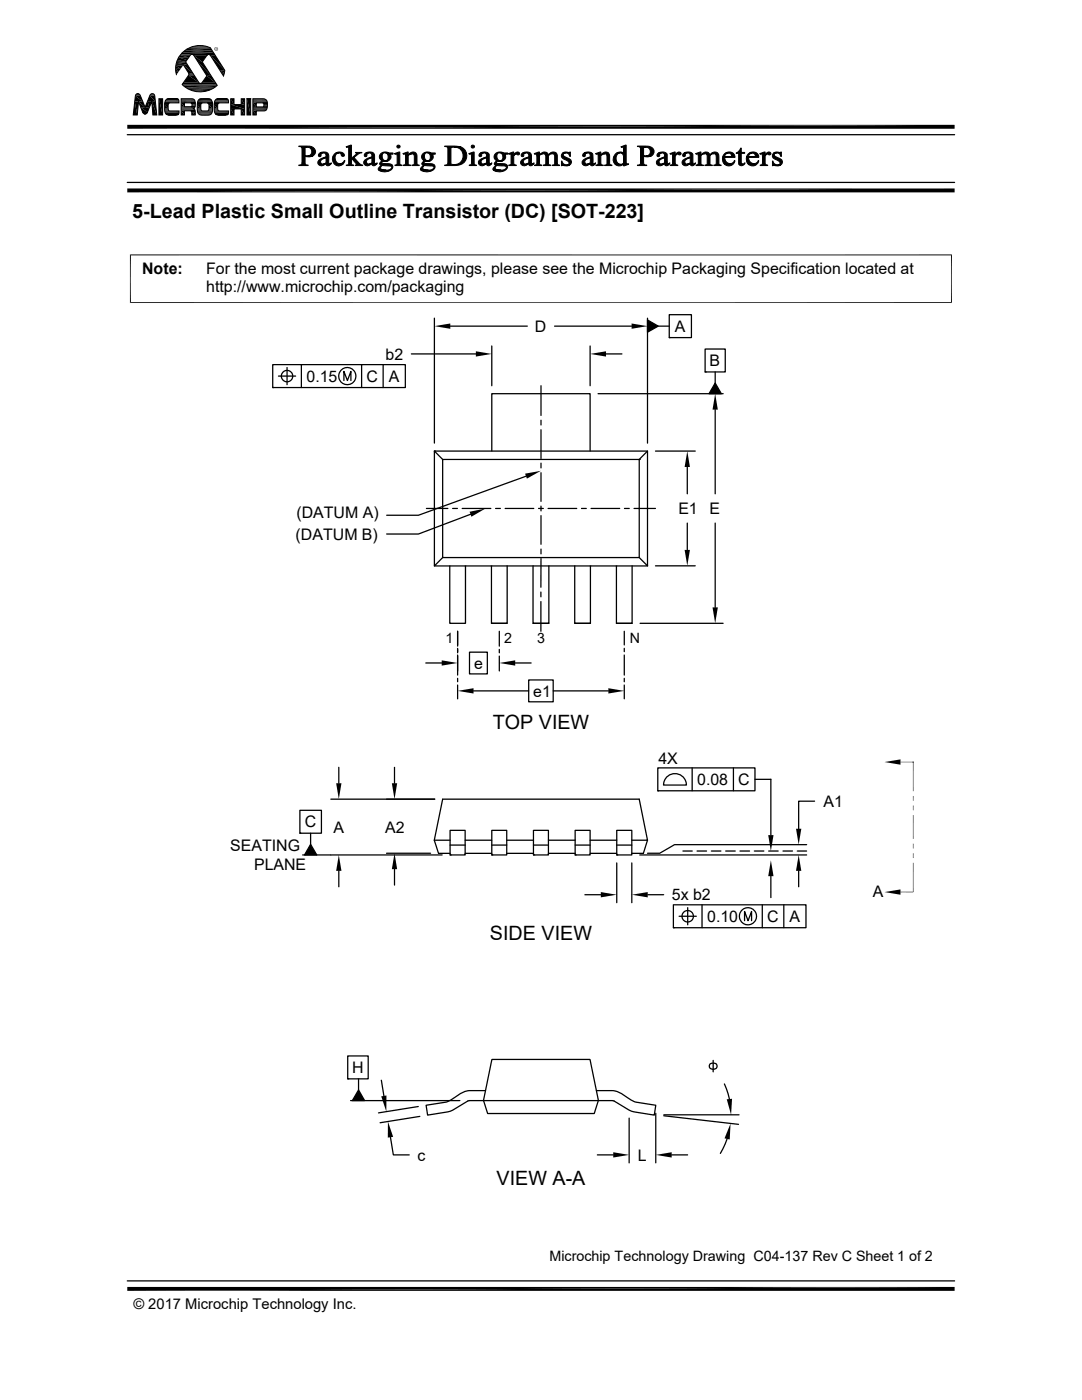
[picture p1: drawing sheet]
<svg xmlns="http://www.w3.org/2000/svg" width="216mm" height="279mm" viewBox="0 0 216 279" stroke-linecap="round" stroke-linejoin="round" font-family="sans-serif">
<g fill="none" stroke="#000" stroke-width=".25">
<path d="M25.4 36.4h165.1M25.4 26.9h165.1M54.4 72.8h26.5v4.5h-26.5zM54.4 77.3h.1M55.6 75.1h3.4M57.3 73.3v3.5M60.1 72.8v4.5M68.6 75.9v-1.8l.7 1.8 .7-1.8v1.8M72.2 72.8v4.5M76.5 72.8v4.5M82.1 70.6h12.9M86.7 63.5v24.9"/>
<path d="M89.9 65.1h15.3M98.1 69v8M107.9 77v5.9M110.7 65.1h15.3M117.8 69v8M119.3 78.6h25M120.9 70.6h3.2M129.2 63.9l2.1 1.2-2.1 1.2zM129.2 63.5v24.9M131.3 65.1h2.2M133.5 62.8h4.5v4.6h-4.5zM133.5 67.4h.1"/>
<path d="M140.7 69.7h4v4.5h-4zM140.7 74.2h.1M142.7 76.5l1.2 2.1h-2.4zM142.7 74.2v2.3M86.7 90l1.6 1.7M86.7 90h42.5v22.9h-42.5zM86.7 90h.1M88.3 91.7h39.3v19.6h-39.3zM98.1 90v-11.4h19.7v11.4M105 95l-21.5 7.8h-6.3M107.9 83.9v.9M107.9 85.8v5.7"/>
<path d="M107.9 92.4v1M107.9 94.3v5.8M127.6 91.7h.1M129.2 90l-1.6 1.7M130.8 90h7.9M137.1 93.2v5.4M142.7 81.7v16.9M85.1 101.5h4.3M88.3 111.3l-1.6 1.6M89.7 112.9v11.5h3.2v-11.5M90.3 101.5h1M92.2 101.5h5.7"/>
<path d="M93.9 102.6l-10.4 4h-6.3M98.1 112.9v11.5h3.1v-11.5M98.9 101.5h.9M100.8 101.5h5.7M106.4 112.9v11.5h3.1v-11.5M107.5 101.5h.9M107.9 118.2v.9M107.9 101v1M107.9 102.9v5.7M107.9 109.6v.9M107.9 111.5v5.7M109.4 101.5h5.7"/>
<path d="M114.7 112.9v11.5h3.1v-11.5M116 101.5h1M117.9 101.5h5.8M123 112.9v11.5h3.1v-11.5M124.6 101.5h1M126.5 101.5h4.3M127.6 111.3l1.6 1.6M130.8 112.9h7.9M137.1 104.4v5.3M142.7 104.4v16.8M85 132.3h3.1M91.3 126v2.9"/>
<path d="M91.3 129.4v.9M91.3 130.7v4M91.3 135.4v.7M91.3 136.7v2.8M93.7 130.2h3.5v4.3h-3.5zM94.5 137.9h11M98.1 124.4h3.1M99.6 126v2.9M99.6 129.6v.7M99.6 130.9v3M102.8 132.3h3.2M105.5 135.7h4.9v4.4h-4.9z"/>
<path d="M106.4 124.4h3.1M107.9 120.1v5.9M110.4 137.9h11M114.7 124.4h3.1M123 124.4h3.1M124.6 126v2.7M124.6 129.4v.6M124.6 130.7v4M124.6 135.4v.7M124.6 136.7v2.8M127.7 124.4h16.6M66 159.5h20.7"/>
<path d="M67.6 153.1v3.2M78.7 153.1v3.2M131.3 153.2h19.3v4.6h-19.3zM131.3 157.8h.1M133.2 155a2.29 2.29 0 0 1 2.4-.4 2.29 2.29 0 0 1 1.4 2.1h-4.6l.3-1.2zM138.1 153.2v4.6M146.3 153.2v4.6M150.6 155.5h3.2v11.2M162.5 159.9h-3.1v5.5M59.8 161.7h4.3v4.6h-4.3zM59.8 166.3h.1M60.4 170.6h5.6"/>
<path d="M62 166.3v2.2M62 168.5l1.2 2.1h-2.4zM66 170.6h22.2M67.6 173.8v3.2M77.1 170.3h8.8M78.7 173.5v3.1M86.7 167.7h3.1M89.8 168.7h3M89.8 165.7h3v4.9h-3zM89.8 170.6h.1M92.8 167.7h5.3M92.8 170.3h5.3"/>
<path d="M98.1 168.7h3M98.1 165.7h3v4.9h-3zM98.1 170.6h.1M101.1 170.3h5.3M101.1 167.7h5.3M106.4 168.7h3M106.4 165.7h3v4.9h-3zM106.4 170.6h.1M109.4 167.7h5.4M109.4 170.3h5.4M114.8 168.7h3M114.8 165.7h3v4.9h-3z"/>
<path d="M114.8 170.6h.1M116.7 178.6h3.2M117.8 170.3h5.3M117.8 167.7h5.3M123.1 168.7h3M123.1 165.7h3v4.9h-3zM123.1 170.6h.1M123.1 172.2v7.9M126.1 167.7h3.1l-1.6-8.2h-39.3l-1.6 8.2 .8 2.6h2.3M126.1 172.2v7.9M127.7 170.6h33.3M129.2 167.7l-.8 2.6h-2.3"/>
<path d="M129.2 178.6h3.2M136.3 169.8h1.8M139.1 169.8h1.9M141.9 169.8h1.9M144.8 169.8h1.9M147.7 169.8h1.9M150.5 169.8h1.9M153.4 169.8h1.9M153.8 174.9v4.2M156.2 169.8h1.9M159.1 169.8h1.9M159.4 173.8v3.2"/>
<path d="M161 168.6h-26.4l-3 1.7h-2.4M134.4 180.6h26.4v4.5h-26.4zM134.4 185.1h.1M135.5 182.9h3.4M137.2 181.1v3.5M140.1 180.6v4.5M148.6 183.7v-1.8l.7 1.8 .7-1.8v1.8M152.1 180.6v4.5M156.4 180.6v4.5M69.4 210.7h4.1v4.6h-4.1zM69.4 215.3h.1M70 219.6h21.8"/>
<path d="M71.5 215.3v2.2M71.5 217.5l1.2 2.1h-2.4zM76.1 215.6l.5 3.1M96.9 217.7h-3.2a7.2 7.2 0 0 0-3.5 1.7l-1.1 .5-4.1 .7 .3 1.9 4.6-.7 3.4-2.1 .4-.1h28.5l.3 .1 3.5 2.1 4.6 .7 .3-1.9-4.1-.7-2.2-1.3a4.5 4.5 0 0 0-2.4-.9h-3.2M98.1 211.4h19.6l1.7 8.2-.8 2.6h-21.3l-.8-2.6zM141.6 212.4a.8 .8 0 0 1 1-.2 .8 .8 0 0 1 .4 .8 .8 .8 0 0 1-.9 .4 .8 .8 0 0 1-.6-.8zM142.3 211.6v2.3M144.5 216.3l1 3M77.9 227l.6 3.5h3.2M83.5 220.8l-8 1.3M83.8 222.8l-8 1.3M119.2 230.5h3.2"/>
<path d="M125.5 223.1v9M130.9 222.2v9.9M132.4 222.7l15 1.7M132.5 222.5h15M134 230.5h3.2M145.1 227.3l-1.4 2.9M25.4 255.6h165.1"/>
<circle cx="57.3" cy="75.1" r="1.14"/>
<circle cx="69.3" cy="75.1" r="1.72"/>
<circle cx="137.2" cy="182.9" r="1.14"/>
<circle cx="149.2" cy="182.9" r="1.71"/>
</g>
<g fill="none" stroke="#000" stroke-width=".2">
<path d="M27.1 18.9a.52 .52 0 0 1 .9 .1l1 2.4 .9-2.4a.5 .5 0 0 1 .5-.3 .5 .5 0 0 1 .5 .4l.4 3.8h-.8l-.2-2.7-.9 2.2a.5 .5 0 0 1-.5 .4 .5 .5 0 0 1-.4-.4l-.9-2.1-.2 2.6h-.8zM31.7 19.7h.7v3.2h-.7zM33.1 19.9h2.6M33.1 20l.5-.3h1.6l.4 .2 .1 .6-2 .1-.2 .4v.7l.1 .3 .2 .1h1.9a.62 .62 0 0 1-.1 .7 .62 .62 0 0 1-.6 .2h-1.2a.96 .96 0 0 1-.9-1.2 2.92 2.92 0 0 1 .2-1.8zM33.2 19.8h2.4M33.3 19.7h2.2M33.4 19.7h2.1M35.9 11h2.2M36 10.9h2.1M36.2 19.7h2.3a1.28 1.28 0 0 1 .2 1.9l-.1 .1 .3 .2 .1 1h-.7v-.6l-.2-.2h-1.3v.8h-.6zM36.2 19.7h2.3M36.2 19.7h2.4"/>
<path d="M36.2 19.8h2.5M36.2 19.9h2.6M36.3 16.9h7M36.4 16.9h6.9M36.4 17h6.9M36.5 16.6h3.4M36.5 16.7h6.6M36.5 16.5h3.3M36.9 17.4h6M37.5 17.7h4.9M37.8 9.5h4.2M38 9.4h3.7"/>
<path d="M38.1 10.9h.3l.3 .1 2.6 4.1-1.2 1.6-.4-.2-2.7-4.2zM38.4 10.9h3.2M38.5 9.3h2.8M38.5 11h2.9M38.7 11h2.6M38.7 18.2h2.5M38.7 9.2h2.4M39.6 19.9h2.6M39.6 20l.5-.3h1.5a.93 .93 0 0 1 .8 1.1l-.1 1.6a.79 .79 0 0 1-.9 .6 2.2 2.2 0 0 1-1.8-.2 3.5 3.5 0 0 1 0-2.8zM39.8 19.8h2.2M40.1 16.6h3M40.2 16.6h2.9"/>
<path d="M41.3 11l-.9 1.4 2.9 4.6a5.2 5.2 0 0 1-7-.1l1.4-2.2-1.1-1.7M41.3 11l.3-.1 .4 .1 2.6 4.2 .3-1.2-2.9-4.5a4.8 4.8 0 0 0-5.1 .6 4.8 4.8 0 0 0-1.7 4.8M42.8 10.9h-6.8M43 19.9h2.6M43 20l.5-.3h1.6l.4 .2 .1 .6-2 .1-.2 .4v.7l.1 .3 .2 .1h1.9a.62 .62 0 0 1-.1 .7 .62 .62 0 0 1-.6 .2h-1.2a.96 .96 0 0 1-1-1.2 2.92 2.92 0 0 1 .3-1.8zM43.1 19.8h2.4M43.2 19.7h2.2M43.3 19.7h2M46 19.7h.7v1.2h1.4v-1.2h.7v3.2h-.7v-1.2h-1.4v1.2h-.7zM49.3 19.7h.7v3.2h-.7zM49.3 19.7h.7M50.5 19.7h2.2"/>
<path d="M50.5 19.7h2.4M50.5 19.8h2.5M50.5 19.9h2.6M50.5 19.9h2.7M50.5 19.7h2.2a1.49 1.49 0 0 1 .5 2.2l-.5 .2h-1.6v.8h-.6zM32.9 20.5h2.8M32.9 22.2h2.8M32.9 22.3h2.8M32.9 20.4h2.8M32.9 20.3h2.8M32.9 22.4h2.8M32.9 22.5h2.8"/>
<path d="M32.9 20.2h2.8M33 20.1h2.7M33 22.6h2.7M33 20h2.7M33 22.7h2.7M33.1 22.7h2.6M33.1 22.8h2.6M33.2 22.8h2.4M33.3 22.9h2.3M33.4 22.9h2.1M36.2 20h2.7M36.2 20.2h2.7"/>
<path d="M36.2 21.3h2.7M36.2 21.4h2.7M36.2 21.5h2.7M36.2 21.6h2.6M36.2 21.6h2.5M36.2 21.7h2.5M36.2 21.8h2.6M36.2 21.9h2.7M36.2 22h2.7M36.2 22.1h2.7M36.8 20.5h1.3l.2 .2v.4l-.1 .2h-1.4zM39.4 20.5h3"/>
<path d="M39.4 22.2h3M39.4 20.4h3M39.4 22.3h3M39.4 22.5h2.9M39.4 20.2h3M39.5 22.6h2.8M39.5 20h2.8M39.5 22.7h2.7M39.6 22.8h2.6M39.7 22.8h2.4M39.8 22.9h2.2M40.2 20.7l.2-.2 1.1 .1 .2 .4-.1 1-.2 .1h-1.2l-.1-.4z"/>
<path d="M42.8 22.2h2.8M42.8 20.5h2.8M42.8 20.4h2.8M42.8 22.3h2.8M42.8 20.3h2.8M42.8 22.4h2.8M42.8 22.5h2.8M42.8 20.2h2.8M42.9 22.6h2.7M42.9 20.1h2.7M42.9 20h2.7M42.9 22.7h2.7"/>
<path d="M43 22.7h2.6M43 22.8h2.6M43.1 22.8h2.4M43.2 22.9h2.2M43.3 22.9h2M50.5 20h2.7M50.5 20.2h2.8M50.5 20.4h2.8M50.5 20.5h2.8M50.5 21.4h2.8M50.5 21.7h2.8M50.5 21.8h2.8"/>
<path d="M50.5 21.9h2.7M50.5 22h2.6M51.1 20.5h1.4a.56 .56 0 0 1 0 .8h-1.4zM53 22.1h-2.5M26 50.8v9.7M189.9 50.8v9.7M189.9 50.9h-164M25.9 60.4h164M179.7 152.1h2.6M182.2 152.1v5.8M182.2 172.2v5.8h-2.5M182.2 162.7v4.7"/>
</g>
<g fill="#000" stroke="#000" stroke-width=".2">
<path d="M80.4 30.6l.3 .1zM118.9 30.6l.2 .1zM123.9 29.3h.3zM151.6 30.6l.3 .1z"/>
<path d="M60.2 29.4h1.1h-.4v1.7h1.5l-1.5 .1v1.6l.6 .2h-1.9v-.1a.5 .5 0 0 0 .7-.6z" fill-rule="evenodd"/>
<path d="M59.6 29.1h1.6a1.26 1.26 0 0 1 1.3 .4 1.26 1.26 0 0 1 .3 1.3l-.4 .3h-1a.87 .87 0 0 0 .8-.9 .87 .87 0 0 0-.9-.8h-1.1z" fill-rule="evenodd"/>
<path d="M60.9 31.2h1.3z" fill-rule="evenodd"/>
<path d="M63.6 30.7l.3-.2h.6l-.4 .2a.36 .36 0 0 1-.1 .4 .36 .36 0 0 1-.3 .1l-.2-.1z" fill-rule="evenodd"/>
<path d="M63.5 32.1a1.65 1.65 0 0 1 1.6-.6 1.09 1.09 0 0 0-1.1 .9l.3 .3 .6 .1a.83 .83 0 0 1-.9 .3 .83 .83 0 0 1-.6-.7z" fill-rule="evenodd"/>
<path d="M63.9 30.5l.2-.1a1.3 1.3 0 0 1 1.5 .4l.1 1.9 .3 .1a.51 .51 0 0 1-.5 .3 .51 .51 0 0 1-.4-.3v-.1l-.3-.1 .3-.1v-1h-.5l.5-.3a.56 .56 0 0 0-.6-.7z" fill-rule="evenodd"/>
<path d="M64.4 32.8l.7-.1z" fill-rule="evenodd"/>
<path d="M65.7 32.7l.4-.2-.1 .3z" fill-rule="evenodd"/>
<path d="M67 30.6l.6-.1a1.1 1.1 0 0 0-.7 1.2 1.1 1.1 0 0 0 .9 1h.7a1.33 1.33 0 0 1-2-.2 1.33 1.33 0 0 1 .5-1.9z" fill-rule="evenodd"/>
<path d="M67.1 30.5a1.26 1.26 0 0 1 1.6 .4v.2a.46 .46 0 0 1-.5 0 .46 .46 0 0 1-.2-.5z" fill-rule="evenodd"/>
<path d="M67.8 32.7a.93 .93 0 0 0 .9-.7l.1 .2-.3 .5z" fill-rule="evenodd"/>
<path d="M69.1 29.3h.2z" fill-rule="evenodd"/>
<path d="M69.1 29.3l1-.3v3.7l.5 .3h-1.5l.3-.1 .2-.3v-3l-.1-.2z" fill-rule="evenodd"/>
<path d="M70.9 30.4h1.3l-.7 .4-.9 .6 1.2 1.3 .6 .3h-1.5l.2-.3-1-1.1 1-.8v-.3z" fill-rule="evenodd"/>
<path d="M72.8 30.7l.2-.2h.7h-.2a.46 .46 0 0 0-.3 .6l-.2 .2a.32 .32 0 0 1-.3-.2 .32 .32 0 0 1 .1-.4z" fill-rule="evenodd"/>
<path d="M72.7 32.1a1.64 1.64 0 0 1 1.5-.6 1.06 1.06 0 0 0-1.1 .9l.4 .3 .6 .1a.84 .84 0 0 1-.9 .3 .84 .84 0 0 1-.6-.7z" fill-rule="evenodd"/>
<path d="M73 30.5l.2-.1a1.31 1.31 0 0 1 1.5 .4l.1 1.9 .3 .1a.48 .48 0 0 1-.5 .3 .48 .48 0 0 1-.4-.4l-.2-.1 .2-.1v-1h-.5l.5-.3a.54 .54 0 0 0-.5-.7z" fill-rule="evenodd"/>
<path d="M73.6 32.8l.6-.1z" fill-rule="evenodd"/>
<path d="M74.9 32.7l.3-.2-.1 .3z" fill-rule="evenodd"/>
<path d="M75.7 33.3l.5-.3-.3 .5a.93 .93 0 0 0 1.1 .5h-1.4a.42 .42 0 0 1 .1-.7z" fill-rule="evenodd"/>
<path d="M76 30.6l.8-.3 .7 .2h-.7a.83 .83 0 0 0-.5 .8 .83 .83 0 0 0 .5 .7h.7l-1.1 .1-.2 .3 .4 .2a2.38 2.38 0 0 1 1.7 .4l.1 .4a1.97 1.97 0 0 1-2.8 .6h1.4a.8 .8 0 0 0 1.1-.7l-.3-.2-1.7-.1a.48 .48 0 0 1-.3-.5 .48 .48 0 0 1 .5-.4 .85 .85 0 0 1-.3-1.5z" fill-rule="evenodd"/>
<path d="M76.4 32.1h1z" fill-rule="evenodd"/>
<path d="M76.8 30.5h1.6v.3h-.5a.81 .81 0 0 1-.4 1.2h-.6a.82 .82 0 0 0 .5-.8 .82 .82 0 0 0-.6-.7z" fill-rule="evenodd"/>
<path d="M78.7 30.6l.3 .1z" fill-rule="evenodd"/>
<path d="M78.7 30.6l1.1-.3v2.1a.37 .37 0 0 0 .4 .5v.1h-1.4l.4-.3v-1.6l-.1-.3z" fill-rule="evenodd"/>
<path d="M80.4 30.6l1-.3v.6h-.5z" fill-rule="evenodd"/>
<path d="M80.9 30.9l1.3-.2-.8 .4 .1 1.6 .4 .3h-1.4l.4-.3z" fill-rule="evenodd"/>
<path d="M81.7 30.7a.84 .84 0 0 1 .9-.4 .84 .84 0 0 1 .6 .8v1.6l.5 .3h-1.5l.3-.1 .2-.3-.1-1.6-.3-.3z" fill-rule="evenodd"/>
<path d="M84.1 33.3l.5-.3-.2 .5a.93 .93 0 0 0 1 .5h-1.4a.42 .42 0 0 1 .1-.7z" fill-rule="evenodd"/>
<path d="M84.4 30.6l.9-.3 .6 .2h-.7a.83 .83 0 0 0-.5 .8 .83 .83 0 0 0 .5 .7h.7l-1.1 .1-.2 .3 .5 .2a2.38 2.38 0 0 1 1.6 .4l.1 .4a1.97 1.97 0 0 1-2.8 .6h1.4a.8 .8 0 0 0 1.2-.7l-.4-.2-1.7-.1a.48 .48 0 0 1-.3-.5 .48 .48 0 0 1 .5-.4 .85 .85 0 0 1-.3-1.5z" fill-rule="evenodd"/>
<path d="M84.8 32.1h1z" fill-rule="evenodd"/>
<path d="M85.2 30.5h1.6v.3h-.5a.81 .81 0 0 1-.4 1.2h-.6a.82 .82 0 0 0 .6-.8 .82 .82 0 0 0-.7-.7z" fill-rule="evenodd"/>
<path d="M88.7 29.1h2l1.3 .3-2 .1v3.2l1.9 .1-.9 .2h-2.3l.6-.2v-.2l.1-2.9a.46 .46 0 0 0-.7-.4z" fill-rule="evenodd"/>
<path d="M90.7 29.4h1.3a1.86 1.86 0 0 1 1.2 1.7 1.86 1.86 0 0 1-1.3 1.7h-1.2a1.73 1.73 0 0 0 1.7-1.7 1.73 1.73 0 0 0-1.7-1.7z" fill-rule="evenodd"/>
<path d="M93.6 30.6l.3 .1z" fill-rule="evenodd"/>
<path d="M93.6 30.6l1-.3v2.1a.36 .36 0 0 0 .1 .4 .36 .36 0 0 0 .4 .1v.1h-1.5v-.1a.38 .38 0 0 0 .5-.5v-1.5l-.1-.1z" fill-rule="evenodd"/>
<path d="M95.7 30.7l.2-.2h.6h-.1a.43 .43 0 0 0-.3 .6l-.2 .2a.32 .32 0 0 1-.3-.2 .32 .32 0 0 1 .1-.4z" fill-rule="evenodd"/>
<path d="M95.7 31.9l.9-.4h.5a1.08 1.08 0 0 0-1.1 .9l.4 .3 .5 .1a.79 .79 0 0 1-.9 .2 .79 .79 0 0 1-.5-.9z" fill-rule="evenodd"/>
<path d="M95.9 30.5a1.28 1.28 0 0 1 1.7 .4v1.7l.4 .2a.48 .48 0 0 1-.5 .3 .48 .48 0 0 1-.4-.4l-.2-.1 .2-.1v-1h-.5l.5-.2-.1-.6z" fill-rule="evenodd"/>
<path d="M96.5 32.8l.6-.1z" fill-rule="evenodd"/>
<path d="M97.8 32.7l.3-.2-.1 .3z" fill-rule="evenodd"/>
<path d="M98.6 33.3l.5-.3-.3 .5a.94 .94 0 0 0 1.1 .5h-1.4a.42 .42 0 0 1 .1-.7z" fill-rule="evenodd"/>
<path d="M98.9 30.6a1.47 1.47 0 0 1 1.5-.1h-.7a.81 .81 0 0 0-.6 .8 .81 .81 0 0 0 .7 .7h.6l-1.1 .1-.2 .5 1.7 .1a.6 .6 0 0 1 .5 .7 2.05 2.05 0 0 1-2.8 .6 4.5 4.5 0 0 0 2.3-.3l.2-.4-.2-.2h-1.3a.55 .55 0 0 1-.8-.6l.4-.4a.85 .85 0 0 1-.2-1.5z" fill-rule="evenodd"/>
<path d="M99.3 32.1h1z" fill-rule="evenodd"/>
<path d="M99.7 30.5h1.6v.3h-.6a.83 .83 0 0 1-.3 1.2h-.6h.1a.84 .84 0 0 0 .4-.8 .84 .84 0 0 0-.6-.7z" fill-rule="evenodd"/>
<path d="M101.5 30.6l.2 .1z" fill-rule="evenodd"/>
<path d="M101.5 30.6l1-.3v.6h.2l-.2 .3v1.5l.5 .3h-1.5l.5-.3v-1.7l-.1-.2z" fill-rule="evenodd"/>
<path d="M102.7 30.7h.2l-.4 .2z" fill-rule="evenodd"/>
<path d="M102.7 30.7a.49 .49 0 0 1 .5-.4 .49 .49 0 0 1 .5 .5 .49 .49 0 0 1-.8-.1z" fill-rule="evenodd"/>
<path d="M104.1 30.7l.3-.2h.6h-.2a.46 .46 0 0 0-.3 .6l-.1 .2a.32 .32 0 0 1-.4-.2 .32 .32 0 0 1 .1-.4z" fill-rule="evenodd"/>
<path d="M104 32.1a1.64 1.64 0 0 1 1.5-.6 1.06 1.06 0 0 0-1.1 .9l.4 .3 .6 .1a.84 .84 0 0 1-.9 .3 .84 .84 0 0 1-.6-.7z" fill-rule="evenodd"/>
<path d="M104.4 30.5l.1-.1a1.31 1.31 0 0 1 1.5 .4l.1 1.9 .3 .1a.48 .48 0 0 1-.5 .3 .48 .48 0 0 1-.4-.4l-.2-.1 .2-.1v-1h-.4l.4-.3a.54 .54 0 0 0-.5-.7z" fill-rule="evenodd"/>
<path d="M104.9 32.8l.6-.1z" fill-rule="evenodd"/>
<path d="M106.2 32.7l.4-.2-.2 .3z" fill-rule="evenodd"/>
<path d="M106.6 30.6l.3 .1z" fill-rule="evenodd"/>
<path d="M106.6 30.6l1.1-.3v.6h-.6l-.1-.1z" fill-rule="evenodd"/>
<path d="M107.1 30.9l1.3-.2-.7 .3v1.7l.4 .3h-1.4l.4-.3z" fill-rule="evenodd"/>
<path d="M107.9 30.7a.86 .86 0 0 1 1.5 .2h.2l-.2 .1 .1 1.7 .4 .3h-1.5l.5-.3v-1.5l-.2-.4z" fill-rule="evenodd"/>
<path d="M109.5 30.8l.2-.2 .5 .1-.6 .2h-.2z" fill-rule="evenodd"/>
<path d="M109.7 30.6a.85 .85 0 0 1 .9-.2 .85 .85 0 0 1 .6 .7v1.3a.37 .37 0 0 0 .5 .5v.1h-1.5l.5-.3v-1.5a.45 .45 0 0 0-.5-.5z" fill-rule="evenodd"/>
<path d="M112 32.1a1.36 1.36 0 0 0 1.6 .9l-1.6 .1z" fill-rule="evenodd"/>
<path d="M112.2 30.7l.2-.2h.5a.39 .39 0 0 0-.5 .2 .39 .39 0 0 0 .2 .5l.8 .4a.73 .73 0 0 1 .6 .6 .73 .73 0 0 1-.4 .8h-.5l.4-.4a1.73 1.73 0 0 0-1.1-.9l-.4-.5z" fill-rule="evenodd"/>
<path d="M112.4 30.5l.4-.2 .8 .1z" fill-rule="evenodd"/>
<path d="M112.2 33h1.4l-.5 .1z" fill-rule="evenodd"/>
<path d="M112.4 30.5l1.4-.2v.9l-.2-.1a.7 .7 0 0 0-.7-.6z" fill-rule="evenodd"/>
<path d="M116.5 30.6l.1-.1h.6l-.4 .2a.36 .36 0 0 1 0 .4 .36 .36 0 0 1-.4 .1l-.1-.2z" fill-rule="evenodd"/>
<path d="M116.5 31.8l.8-.3h.5a1.09 1.09 0 0 0-1.1 .9l.3 .3 .6 .1a.89 .89 0 0 1-1.5-.2l.1-.4z" fill-rule="evenodd"/>
<path d="M116.6 30.5l.2-.1a1.1 1.1 0 0 1 1.3 .2 1.1 1.1 0 0 1 .2 1.2v.8l.4 .2a.51 .51 0 0 1-.4 .3 .51 .51 0 0 1-.5-.3v-.1l-.2-.1 .2-.1v-1h-.5l.5-.3a.55 .55 0 0 0-.6-.7z" fill-rule="evenodd"/>
<path d="M117.1 32.8l.7-.1z" fill-rule="evenodd"/>
<path d="M118.5 32.7l.3-.2-.1 .3z" fill-rule="evenodd"/>
<path d="M118.9 30.6l1-.3v.6h-.6z" fill-rule="evenodd"/>
<path d="M119.3 30.9l1.4-.2-.8 .4v1.3a.39 .39 0 0 0 .1 .4 .39 .39 0 0 0 .4 .1v.1h-1.5l.5-.3z" fill-rule="evenodd"/>
<path d="M120.1 30.7a.84 .84 0 0 1 .9-.3 .84 .84 0 0 1 .6 .7l.1 1.6 .4 .3h-1.4l.4-.3v-1.7l-.4-.3z" fill-rule="evenodd"/>
<path d="M122.7 30.9l.4-.4h.6a1.2 1.2 0 0 0-.8 1.2 1.2 1.2 0 0 0 .9 1.1h-1a1.4 1.4 0 0 1-.1-1.9z" fill-rule="evenodd"/>
<path d="M123.1 30.5a1.12 1.12 0 0 1 1.3 .1z" fill-rule="evenodd"/>
<path d="M123.9 29.3l1-.3v3.3l.3 .4h-.8a1.19 1.19 0 0 1-1.6 .1h1l.6-.3v-1.4l-.3-.5h.3v-1v-.2z" fill-rule="evenodd"/>
<path d="M124.4 32.7h1v.1l-1 .3z" fill-rule="evenodd"/>
<path d="M127.7 29.4h1.1h-.4v1.7h1.6l-1.6 .1v1.1a.47 .47 0 0 0 .1 .5 .47 .47 0 0 0 .6 .1v.1h-1.9l.4-.1 .2-.3z" fill-rule="evenodd"/>
<path d="M127.2 29.1h1.6a1.23 1.23 0 0 1 1.3 .4 1.23 1.23 0 0 1 .2 1.3l-.3 .3h-1.1a.87 .87 0 0 0 .9-.9 .87 .87 0 0 0-1-.8h-1.1z" fill-rule="evenodd"/>
<path d="M128.4 31.2h1.4z" fill-rule="evenodd"/>
<path d="M131.2 30.7l.3-.2h.6h-.2a.42 .42 0 0 0-.3 .6l-.2 .2a.32 .32 0 0 1-.3-.2 .32 .32 0 0 1 .1-.4z" fill-rule="evenodd"/>
<path d="M131.3 31.9l.7-.4h.6a1.12 1.12 0 0 0-1.1 .9l.4 .3 .6 .1a.79 .79 0 0 1-1 .2 .79 .79 0 0 1-.5-.9z" fill-rule="evenodd"/>
<path d="M131.5 30.5a1.23 1.23 0 0 1 1.6 .4l.1 1.7 .3 .2a.48 .48 0 0 1-.5 .3 .48 .48 0 0 1-.4-.4l-.2-.1 .2-.1v-1h-.4l.4-.2-.1-.6-.4-.2z" fill-rule="evenodd"/>
<path d="M132 32.8l.6-.1z" fill-rule="evenodd"/>
<path d="M133.3 32.7l.3-.2-.1 .3z" fill-rule="evenodd"/>
<path d="M133.7 30.6l.3 .1z" fill-rule="evenodd"/>
<path d="M133.7 30.6l1-.3v.6h.2l-.2 .3 .1 1.5 .5 .3h-1.6l.5-.3v-1.8l-.1-.1z" fill-rule="evenodd"/>
<path d="M134.9 30.7h.3l-.5 .2z" fill-rule="evenodd"/>
<path d="M134.9 30.7a.48 .48 0 0 1 .5-.4 .48 .48 0 0 1 .5 .5 .47 .47 0 0 1-.7-.1z" fill-rule="evenodd"/>
<path d="M136.3 30.7l.3-.2h.6a.44 .44 0 0 0-.5 .6 .31 .31 0 0 1-.4 .1 .31 .31 0 0 1 0-.5z" fill-rule="evenodd"/>
<path d="M136.4 31.9l.7-.4h.6a1.11 1.11 0 0 0-1 .9l.3 .3 .6 .1a.79 .79 0 0 1-1 .2 .79 .79 0 0 1-.4-.9z" fill-rule="evenodd"/>
<path d="M136.6 30.5a1.23 1.23 0 0 1 1.7 .4v1.7l.4 .2a.48 .48 0 0 1-.5 .3 .48 .48 0 0 1-.5-.4l-.2-.1 .2-.1v-1h-.4l.4-.2-.1-.6z" fill-rule="evenodd"/>
<path d="M137.1 32.8l.6-.1z" fill-rule="evenodd"/>
<path d="M138.4 32.7l.4-.2-.1 .3z" fill-rule="evenodd"/>
<path d="M138.8 30.6l.3 .1z" fill-rule="evenodd"/>
<path d="M138.8 30.6l1.1-.3v.6h-.6l-.1-.1z" fill-rule="evenodd"/>
<path d="M139.3 30.9l1.3-.2-.7 .3v1.7l.5 .3h-1.5l.4-.3z" fill-rule="evenodd"/>
<path d="M140.1 30.7a.86 .86 0 0 1 1.5 .2h.2l-.2 .2 .1 1.6 .4 .3h-1.4l.4-.3v-1.8l-.4-.2z" fill-rule="evenodd"/>
<path d="M141.8 30.8l.1-.2 .5 .1-.8 .2z" fill-rule="evenodd"/>
<path d="M141.9 30.6a.85 .85 0 0 1 1-.2 .85 .85 0 0 1 .5 .8l.1 1.5 .4 .3h-1.5v-.1a.37 .37 0 0 0 .5-.4v-1.2a.52 .52 0 0 0-.5-.6z" fill-rule="evenodd"/>
<path d="M144.5 30.7l.3-.2h.6a.73 .73 0 0 0-.8 .7l-.4 .1z" fill-rule="evenodd"/>
<path d="M144.8 30.5a1.17 1.17 0 0 1 1.9 .9h-2.1a1.11 1.11 0 0 0 1.1 1.2l-1.2 .1-.3-.7v-.6v-.1l1.8-.1a.62 .62 0 0 0-.6-.7z" fill-rule="evenodd"/>
<path d="M144.5 32.7l1.2-.1a.85 .85 0 0 0 .9-.6l.1 .1a1.26 1.26 0 0 1-1 1 1.26 1.26 0 0 1-1.2-.4z" fill-rule="evenodd"/>
<path d="M147.8 29.5h.1v.9h.7v.2h-.7v1.9l.3 .2-.8 .1v-2.2l-.5-.1 .6-.4z" fill-rule="evenodd"/>
<path d="M147.4 32.8l.9-.1 .2-.2h.2l-.1 .1a.68 .68 0 0 1-1.2 .2z" fill-rule="evenodd"/>
<path d="M149.3 30.7l.3-.2h.5a.73 .73 0 0 0-.7 .7l-.4 .1z" fill-rule="evenodd"/>
<path d="M149.6 30.5l.1-.1a1.13 1.13 0 0 1 1.7 1h-2a1.1 1.1 0 0 0 1.1 1.2l-1.3 .1-.3-.7 .1-.7 1.7-.1a.66 .66 0 0 0-.6-.7z" fill-rule="evenodd"/>
<path d="M149.2 32.7l1.5-.1 .4-.2 .2-.4a1.16 1.16 0 0 1-.8 1.1 1.16 1.16 0 0 1-1.3-.4z" fill-rule="evenodd"/>
<path d="M151.6 30.6l1.1-.3v.6h.1l-.1 .3v1.5l.5 .3h-1.5l.4-.3v-1.5v-.4z" fill-rule="evenodd"/>
<path d="M152.8 30.7h.3l-.4 .2z" fill-rule="evenodd"/>
<path d="M152.9 30.6a.46 .46 0 0 1 .6-.3 .46 .46 0 0 1 .3 .5 .49 .49 0 0 1-.7-.1h-.3z" fill-rule="evenodd"/>
<path d="M154.1 32.1a1.35 1.35 0 0 0 1.6 .9l-1.6 .1z" fill-rule="evenodd"/>
<path d="M154.4 30.6l.6-.1h-.3a.35 .35 0 0 0-.2 .3 .35 .35 0 0 0 .2 .4l.8 .4a.73 .73 0 0 1 .6 .6 .73 .73 0 0 1-.4 .8h-.5l.4-.4a1.71 1.71 0 0 0-1.1-.9 .65 .65 0 0 1-.1-1.1z" fill-rule="evenodd"/>
<path d="M154.5 30.5l.4-.2 .8 .1z" fill-rule="evenodd"/>
<path d="M154.3 33h1.4l-.5 .1z" fill-rule="evenodd"/>
<path d="M154.5 30.5l1.4-.2v.9l-.2-.1a.7 .7 0 0 0-.7-.6z" fill-rule="evenodd"/>
<circle cx="79.5" cy="29.3" r=".31"/>
<circle cx="94.3" cy="29.3" r=".31"/>
</g>
<g fill="#000">
<path d="M27 19.2l1.5 1.1h-1.6zM27 19.2h1l.5 1.1zM27 19h1zM27 19l1 .2h-1zM27 19h1v.2zM27.1 18.9l.9 .1h-1zM27.1 18.9h.8l.1 .1zM27.1 18.9h.8zM27.1 18.8l.8 .1zM27.1 18.8l.2-.1 .6 .1zM27.3 18.7l.6 .1zM27.3 18.7h.4z"/>
<path d="M27.3 18.7h.3zM29.9 19.1l1.1 1.1h-1.6zM29.9 19.1h1l.1 1.1zM29.9 19l1 .1zM29.9 19h.9zM30 18.9l.8 .1h-.9zM30 18.9h.8v.1zM30 18.9h.8zM30 18.8l.8 .1zM30 18.8l.2-.1 .5 .1zM30.2 18.7l.5 .1zM30.2 18.7h.4z"/>
<path d="M30.2 18.7h.3zM31.7 19.7l.7 3.2h-.7zM31.7 19.7h.7v3.2zM33.5 19.7h1.9zM33.5 19.7h1.8zM33.6 19.7h1.7zM35 13.7l.6 .6h-.5zM35 13.7h1l-.4 .6zM35.1 13.1l.9 .6h-1zM35.1 13.1h1.4l-.5 .6zM35.1 14.3l.1 .6zM35.1 14.3h.5l-.4 .6z"/>
<path d="M35.1 13l1.4 .1h-1.4zM35.1 13h1.5l-.1 .1zM35.3 12.3l1.9 .3h-2zM35.3 12.3h1.7l.2 .3zM35.4 12l1.6 .3h-1.7zM35.4 12h1.9l-.3 .3zM35.6 11.5l1.7 .5h-1.9zM35.6 11.5h2.1l-.4 .5zM36.6 13l1.9 1.6h-.9zM36.6 13h.8l1.1 1.6zM37.6 15l2.1 1.5h-3.1zM37.6 15h1.2l.9 1.5z"/>
<path d="M37.6 14.6l1 .1h-.9zM37.6 14.6h.9l.1 .1zM37.7 14.9l1.1 .1h-1.2zM37.7 14.9h1l.1 .1zM37.7 14.7l1 .2h-1zM37.7 14.7h.9l.1 .2zM38.7 11l1.7 1.4h-.9zM38.7 11h2.6l-.9 1.4zM38.7 18.2l1.9 .1zM39.2 9.1l1.9 .1zM39.3 18.3h1.3zM39.2 9.1h1.5z"/>
<path d="M39.3 9.1h1.4zM39.5 12.4l2.6 2.7h-.8zM39.5 12.4h.9l1.7 2.7zM39.9 19.7h1.9zM40 19.7h1.8zM39.3 9.1h1zM40.1 19.7h1.7zM41.3 15.1l1.7 1.4h-2.7zM41.3 15.1h.8l.9 1.4zM41.6 10.9h1.2zM41.7 10.9h1.2zM41.9 10.9l1 .1z"/>
<path d="M42 11l2.9 3h-1zM42 11h.9l2 3zM42.8 9.8v.1zM42.8 9.6v.2zM42.8 9.9l.1 .1zM42.9 9.5l-.1 .1zM42.9 9.7l-.1 .1zM42.9 9.9v.1zM42.9 10l.1 .1zM42.8 9.6l.1-.1zM42.9 9.5h.1zM43 10.1l.1 .1z"/>
<path d="M43 9.4l.1 .1zM43.1 10.1h.2zM43.1 9.4l.2 .1zM43.3 10.1l.1-.1zM43.3 9.4v.1zM43.4 9.9l-.1 .1zM43.4 19.7h1.9zM43.3 9.5l.1 .2zM43.3 9.4l.1 .1zM43.3 10l.2-.1zM43.4 9.8v.1zM43.4 9.7v.1z"/>
<path d="M43.4 19.7h1.8zM43.5 19.7h1.7zM43.4 9.5l.1 .1zM43.5 9.8l-.1 .1zM43.5 9.6l-.1 .2zM43.9 14l.9 .6h-.6zM43.9 14h1l-.1 .6zM44.2 14.6l.4 .5zM44.2 14.6h.6l-.2 .5zM46 19.7l.7 1.2h-.7zM46 19.7h.7v1.2zM48.1 19.7l.7 1.2h-.7z"/>
<path d="M48.1 19.7h.7v1.2zM49.3 19.7l.7 3.2h-.7zM49.3 19.7h.7v3.2zM25.4 37.6h165.1l-165.1 .8zM25.4 38.4l165.1-.8v.8zM25.4 24.9h165.1l-165.1 .8zM25.4 25.7l165.1-.8v.8zM26.9 20.3h.7zM26.9 20.3l.5 2.6h-.8zM26.9 20.3h.7l-.2 2.6zM27.6 20.3h.9zM27.6 20.3l1.4 1.1h-.9z"/>
<path d="M27.6 20.3h.9l.5 1.1zM28.1 21.4l1.3 1h-.9zM28.1 21.4h1.7l-.4 1zM28.5 22.4h.9zM28.5 22.4l.8 .2h-.7zM28.5 22.4h.9l-.1 .2zM28.6 22.6h.7zM28.6 22.6l.5 .1zM28.6 22.6h.7l-.2 .1zM28.7 22.7h.4zM28.7 22.7h.3zM28.9 22.7h.1z"/>
<path d="M29.4 20.2l.4 1.2h-.8zM29.4 20.2h.9l-.5 1.2zM30.3 20.2l1 2.7h-.8zM30.3 20.2h.7l.3 2.7zM32.9 20.7l.7 .1zM32.9 20.7h.7zM32.9 20.8h.7zM32.9 20.8l.6 .2h-.6zM32.9 20.8h.7l-.1 .2zM32.9 21l.6 .7h-.6zM32.9 21h.6v.7zM32.9 21.7l.7 .1h-.7z"/>
<path d="M32.9 21.7h.6l.1 .1zM32.9 21.8h.7zM32.9 21.8l.7 .1zM32.9 21.9h.7zM32.9 21.9l.7 .1zM32.9 20.5h1zM32.9 20.5l.9 .1zM32.9 20.6h.8zM32.9 20.6h.9zM32.9 20.6l.7 .1zM32.9 22l.8 .1zM32.9 22.1h.8z"/>
<path d="M32.9 22.1h.9zM33.4 22.9h2zM33.5 22.9l1.7 .1zM33.5 22.9h1.9zM33.6 23h1.6zM33.6 23h1.4zM36.2 20.5l.6 .8h-.6zM36.2 20.5h.6v.8zM36.2 22.1l.6 .8h-.6zM36.2 22.1h.6v.8zM38.1 20.5h.8zM38.1 22.1h.8z"/>
<path d="M38.1 20.5h.9zM38.1 21.3h.8zM38.1 22.1l.8 .1zM38.1 20.5l.9 .1zM38.2 22.2h.7zM38.2 20.6h.8zM38.2 21.3h.7zM38.2 20.6l.8 .1zM38.2 21.2l.7 .1zM38.2 22.2l.7 .1zM38.3 20.7h.7zM38.2 21.2h.7z"/>
<path d="M38.3 21.2h.6zM38.3 22.3l.7 .1zM38.3 22.4h.7zM38.3 22.4l.7 .5h-.7zM38.3 22.4h.7v.5zM38.3 20.7l.7 .1zM38.3 20.8h.7zM38.3 21.1h.6zM38.3 21.1l.6 .1zM38.3 20.8l.7 .2h-.7zM38.3 20.8h.7v.2zM38.3 21h.7z"/>
<path d="M38.3 21l.6 .1zM39.4 20.7l.7 .1zM39.4 20.7h.7zM39.4 20.8h.7zM39.4 20.8l.7 .2h-.7zM39.4 20.8h.7v.2zM39.4 21l.7 .7h-.7zM39.4 21h.7v.7zM39.4 21.7l.7 .1h-.7zM39.4 21.7h.7v.1zM39.4 21.8h.7zM39.4 21.8l.7 .1z"/>
<path d="M39.4 21.9h.7zM39.4 21.9l.8 .1zM39.4 20.5h1zM39.4 20.5l.9 .1zM39.4 20.6h.8zM39.4 20.6h.9zM39.4 20.6l.8 .1zM39.4 20.7h.8zM39.4 22l.8 .1zM39.4 22.1h.8zM39.4 22.1h.9zM39.4 22.1h1z"/>
<path d="M39.9 22.9l1.8 .1zM39.9 22.9h2zM40.1 23h1.3zM40.1 23h1.6zM41.3 20.5h1.1zM41.4 20.5l1 .1zM41.5 20.6h.9zM41.4 22.1h1zM41.5 22.1h.9zM41.6 20.6h.8zM41.6 20.6l.8 .1zM41.6 22.1h.8z"/>
<path d="M41.6 20.7h.8zM41.6 22l.8 .1zM41.6 20.7l.8 .1zM41.7 20.8h.7zM41.7 21.9l.7 .1zM41.7 20.8l.7 .2h-.7zM41.7 20.8h.7v.2zM41.7 21.8h.7zM41.7 21.8l.7 .1zM41.7 21.9h.7zM41.7 21l.7 .7h-.7zM41.7 21h.7v.7z"/>
<path d="M41.7 21.7l.7 .1h-.7zM41.7 21.7h.7v.1zM42.7 20.7l.8 .1zM42.7 20.7h.8zM42.7 20.8h.8zM42.7 20.8l.7 .2h-.7zM42.7 20.8h.8l-.1 .2zM42.7 21l.7 .7h-.7zM42.7 21h.7v.7zM42.7 21.7l.8 .1h-.8zM42.7 21.7h.7l.1 .1zM42.7 21.8h.8z"/>
<path d="M42.7 21.8l.8 .1zM42.7 21.9h.8zM42.8 20.5h1zM42.8 20.5l.9 .1zM42.8 20.6h.8zM42.8 20.6h.9zM42.8 20.6l.7 .1zM42.8 20.7h.7zM42.8 21.9l.7 .1zM42.8 22l.8 .1zM42.8 22.1h.8zM42.8 22.1h.9z"/>
<path d="M43.3 22.9h2zM43.4 22.9l1.7 .1zM43.4 22.9h1.9zM43.5 23h1.6zM43.5 23h1.4zM46 20.9l2.8 .8h-2.8zM46 20.9h2.8v.8zM46 21.7l.7 1.2h-.7zM46 21.7h.7v1.2zM48.1 21.7l.7 1.2h-.7zM48.1 21.7h.7v1.2zM50.5 20.5l.6 .8h-.6z"/>
<path d="M50.5 20.5h.6v.8zM50.5 22.1l.6 .8h-.6zM50.5 22.1h.6v.8zM52.4 20.5h.9zM52.5 20.5l.8 .1zM52.5 20.6h.8zM52.5 21.3h.8zM52.6 20.6h.7zM52.6 21.3h.7zM52.6 20.6l.7 .1zM52.6 21.2l.7 .1zM52.6 20.7h.8z"/>
<path d="M52.6 20.7l.8 .1h-.7zM52.6 20.7h.8v.1zM52.6 21.1h.7zM52.6 21.1h.8zM52.6 21.1l.7 .1zM52.6 21.2h.7zM52.7 20.8l.7 .3h-.7zM52.7 20.8h.7v.3zM52.7 21.1h.7zM86.7 65.1l3.2-.5v1zM95 70.1l3.1 .5-3.1 .6zM117.8 70.6l3.1-.5v1.1z"/>
<path d="M126 64.6l3.2 .5-3.2 .5zM129.2 63.9l2.1 1.2-2.1 1.2zM142.7 76.5l1.2 2.1h-2.4zM104.8 94.5l3.1-.5-2.8 1.5zM137.1 90l.6 3.2h-1.1zM142.7 78.6l.5 3.1h-1zM93.7 102.1l3.2-.6-2.8 1.6zM136.6 109.7h1.1l-.6 3.2zM88.1 131.8l3.2 .5-3.2 .5zM91.3 137.9l3.2-.5v1zM99.6 132.3l3.2-.5v1zM121.4 137.4l3.2 .5-3.2 .5z"/>
<path d="M142.2 121.2h1l-.5 3.2zM67.1 156.3h1l-.5 3.2zM78.2 156.3h1l-.5 3.2zM176.5 152.1l3.2-.5v1zM182.2 158.9l.1 .9h-.1zM182.2 158.9h.1v.9zM62 168.5l1.2 2.1h-2.4zM67.6 170.6l.5 3.2h-1zM78.7 170.3l.5 3.2h-1zM119.9 178l3.2 .6-3.2 .5zM126.1 178.6l3.1-.6v1.1zM153.8 171.7l.5 3.2h-1z"/>
<path d="M153.3 166.7h1l-.5 3.1zM159.4 170.6l.5 3.2h-1.1zM158.8 165.4h1.1l-.5 3.2zM176.5 178l3.2-.5v1.1zM182.2 170.3l.1 .9h-.1zM182.2 168.4l.1 .9h-.1zM182.2 160.8l.1 .9h-.1zM182.2 170.3h.1v.9zM182.2 168.4h.1v.9zM182.2 160.8h.1v.9zM71.5 217.5l1.2 2.1h-2.4zM76.1 218.8l1-.2v3.3z"/>
<path d="M145 219.4l1.1-.1-.2 3.2zM77.4 223.8l1 3.1-1 .1zM122.4 230l3.1 .5-3.1 .5zM130.9 230.5l3.1-.5v1zM145.8 224.2l-.2 3.2-1-.2zM25.4 256.8h165.1l-165.1 .8zM25.4 257.6l165.1-.8v.8z"/>
</g>
<path d="M36.3 16.8h6.9M37.4 9.6h4.7M38 18.1h3.8M50.5 21.5h2.8" fill="none" stroke="#000" stroke-width=".21"/>
<path d="M36.1 10.7h6.7M36.9 9.9h5.4" fill="none" stroke="#000" stroke-width=".36"/>
<path d="M35.1 12.8h2.3M36.4 10.3h6.2" fill="none" stroke="#000" stroke-width=".4"/>
<path d="M35.6 11.2h2.4" fill="none" stroke="#000" stroke-width=".42"/>
<path d="M36.5 17.2h6.8" fill="none" stroke="#000" stroke-width=".34"/>
<path d="M37 17.6h5.9" fill="none" stroke="#000" stroke-width=".3"/>
<path d="M37.5 17.9h4.9M36.2 20.4h2.7" fill="none" stroke="#000" stroke-width=".23"/>
<g font-size="3.9">
<text x="26.4" y="43.5">5-Lead Plastic Small Outline Transistor (DC) [SOT-223]</text>
<text x="98.3" y="145.5">TOP VIEW</text>
<text x="97.8" y="187.6">SIDE VIEW</text>
<text x="99.1" y="236.5">VIEW A-A</text>
</g>
<g font-size="3.2">
<text x="28.4" y="54.6">Note:</text>
<text x="41.1" y="54.6">For the most current package drawings, please see the Microchip Packaging Specification located at</text>
<text x="41.1" y="58.3">http://www.microchip.com/packaging</text>
<text x="76.9" y="71.8">b2</text>
<text x="106.7" y="66.2">D</text>
<text x="134.7" y="66.2">A</text>
<text x="61.2" y="76.2">0.15</text>
<text x="73.1" y="76.2">C</text>
<text x="77.6" y="76.2">A</text>
<text x="141.6" y="73.1">B</text>
<text x="59" y="107.7">(DATUM B)</text>
<text x="59.1" y="103.4">(DATUM A)</text>
<text x="135.4" y="102.6">E1</text>
<text x="141.6" y="102.6">E</text>
<text x="94.6" y="133.5">e</text>
<text x="106.4" y="139">e1</text>
<text x="131.4" y="152.5">4X</text>
<text x="139.1" y="156.7">0.08</text>
<text x="147.3" y="156.7">C</text>
<text x="164.3" y="161">A1</text>
<text x="60.8" y="165.1">C</text>
<text x="66.5" y="166.2">A</text>
<text x="76.9" y="166.2">A2</text>
<text x="45.9" y="169.9">SEATING</text>
<text x="50.7" y="173.6">PLANE</text>
<text x="134" y="179.7">5x b2</text>
<text x="174.1" y="179">A</text>
<text x="141.1" y="184">0.10</text>
<text x="153.1" y="184">C</text>
<text x="157.5" y="184">A</text>
<text x="70.3" y="214.2">H</text>
<text x="83.3" y="231.6">c</text>
<text x="127.3" y="231.6">L</text>
</g>
<g font-size="2.9">
<text x="109.6" y="251.7">Microchip Technology Drawing C04-137 Rev C Sheet 1 of 2</text>
<text x="26.6" y="261.3">© 2017 Microchip Technology Inc.</text>
</g>
<g font-size="2.8">
<text x="88.9" y="128.3">1</text>
<text x="100.6" y="128.3">2</text>
<text x="107.2" y="128.3">3</text>
<text x="125.7" y="128.3">N</text>
</g>
<text font-size=".6" x="43" y="10">R</text>
</svg>
